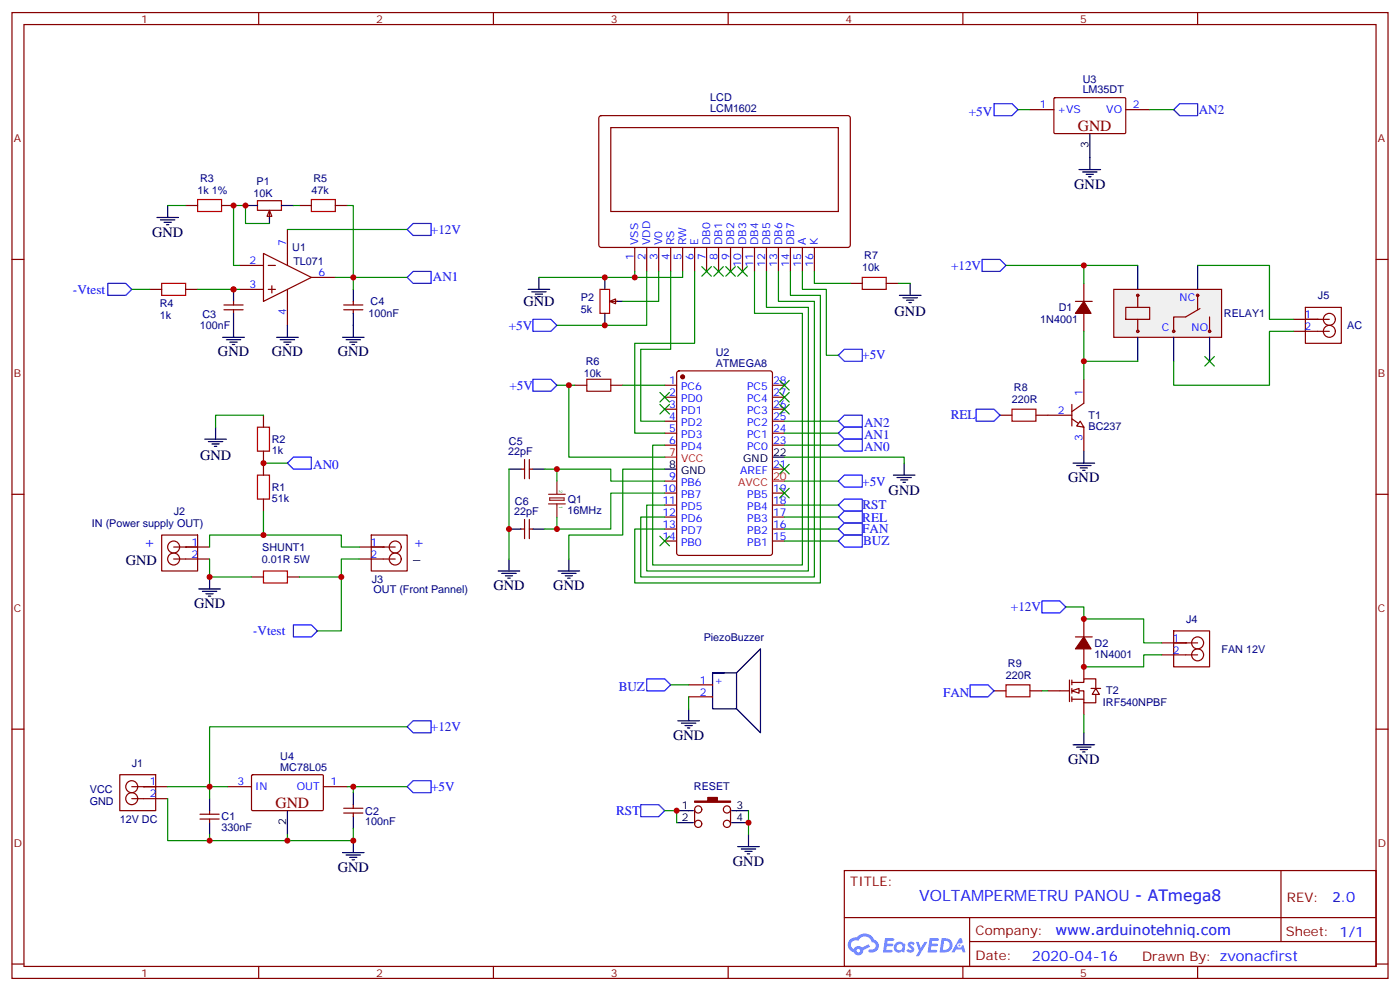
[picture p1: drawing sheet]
<svg xmlns="http://www.w3.org/2000/svg" width="412mm" height="292mm" viewBox="0 0 412 292" stroke-linecap="round" stroke-linejoin="round" font-family="sans-serif">
<g fill="none" stroke="#870000" stroke-width=".35">
<path d="M3.5 3.7h405.4v284.3h-405.4zM7.1 7.2h398.2v277.3h-398.2zM76.2 3.7v3.5M145.3 3.7v3.5M214.5 3.7v3.5M283.6 3.7v3.5M352.8 3.7v3.5M3.5 76.4h3.6M405.3 76.4h3.6M3.5 145.5h3.6M405.3 145.5h3.6M3.5 214.7h3.6"/>
<path d="M405.3 214.7h3.6M248.7 256.3h156.6v28.2h-156.6zM377.3 256.3v20.9M248.7 270.1h156.5M285.6 277.2h119.6M285.6 270.1v14.2M3.5 283.8h3.6M76.2 284.5v3.5M145.3 284.5v3.5M214.5 284.5v3.5M283.6 284.5v3.5M352.8 284.5v3.5"/>
<path d="M405.3 283.8h3.6"/>
</g>
<g fill="#5487ff">
<path d="M267.7 277.5a1.22 1.22 0 0 1 1.7 .2l-.4 .6a.47 .47 0 0 0-.3-.4 .47 .47 0 0 0-.5 .2l.1 .2a1.14 1.14 0 0 1 .8 1.8 1.14 1.14 0 0 1-1.9 0l-.2-.2 .5-.6 .7 .5a.29 .29 0 0 0 .3-.3 .29 .29 0 0 0-.2-.3 1.04 1.04 0 0 1-.6-1.7z"/>
<path d="M260.7 276.2h2.4l.3 .2-.2 .5-1.8 .1-.1 .8h1.5l.3 .4-.3 .4h-1.6l-.2 1.1h1.7l.2 .3-.2 .3-2.6 .1z"/>
<path d="M273.8 276.2h2.4l.3 .2-.1 .5-1.8 .1-.2 .8h1.6l.3 .4-.4 .4-1.6-.1-.1 1.1 1.7 .1 .2 .3-.2 .3-2.6 .1z"/>
<path d="M282.6 276.2h.7l.3 1.3-.6 .3a.69 .69 0 0 0-1 .3 .69 .69 0 0 0 .4 .9 .69 .69 0 0 0 .9-.6l.5-.2 .6 2.2h-.8l-.2-.9h-1.8l-.5 .9h-.8z"/>
<path d="M269.8 277.3h.8l.6 1.8 1.1-1.8h.9l-2.6 4.2h-.8l.9-1.5z"/>
<path d="M277.4 276.2l-.6 4.2h1.3a2.11 2.11 0 0 0 2.5-2.1 2.11 2.11 0 0 0-2.5-2.1zM278.1 277a1.39 1.39 0 0 1 1.7 1.4 1.39 1.39 0 0 1-1.8 1.2h-.3z"/>
<path d="M263.7 277.8a1.54 1.54 0 0 0-.1 2.2 1.54 1.54 0 0 0 2.2 .1l.6 .3 .3-2.3-.2-.3h-.4a1.49 1.49 0 0 0-2.4 0zM264 278.8a.94 .94 0 0 1 1.8 0 .94 .94 0 0 1-1.8 0z"/>
<path d="M250.4 276.6a2.18 2.18 0 0 0 1.1 3.7 1.44 1.44 0 0 0 1.6 .9 1.44 1.44 0 0 0 1.2-1.4l2-1.1-.5-.7-1.9 1a1.47 1.47 0 0 0-2.4 .4 1.39 1.39 0 0 1-.7-1.9 1.39 1.39 0 0 1 2-.5 2.12 2.12 0 0 1 2.2-1.3 2.12 2.12 0 0 1 1.9 1.7 1.14 1.14 0 0 1 1.1 1.4 1.14 1.14 0 0 1-1.7 .7 .43 .43 0 0 0-.5 .4 .43 .43 0 0 0 .4 .5 1.98 1.98 0 0 0 2.5-1.2 1.98 1.98 0 0 0-1.2-2.6 3.1 3.1 0 0 0-5.3-.6l-.9 .1zM252.3 279.9a.55 .55 0 0 1 1.1 0 .55 .55 0 0 1-1.1 0z"/>
<circle cx="282.6" cy="278.3" r=".26"/>
</g>
<g fill="none" stroke="#870000" stroke-width=".35">
<path d="M176.6 34.2l.5-.2 72.9 .1 .5 .6-.1 37.7-.6 .4h-73l-.4-.7v-37.4zM179.9 37.6h67v24.7h-67zM303.4 32.3h7M310.5 28.9l.3-.1h20.6l.2 .3v10.1l-.3 .1h-20.7l-.2-.3zM331.6 32.3h7.1M54.7 60.5h3.5M65.3 60.5h3.5M70.6 78.1h7M77.6 74.6l14.1 7.1-14.1 7zM79 78.1h2.1M79.4 61.9l.7 1.8h-1.4zM79.4 62.3v2.1"/>
<path d="M84.7 67.6v10.5M88.2 60.5h3.5M98.8 60.5h3.5M187 72.8v7.1M190.5 72.8v7.1M194 72.8v7.1M197.6 72.8v7.1M201.1 72.8v7.1M204.6 72.8v7.1M208.1 72.8v7.1M211.7 72.8v7.1M215.2 72.8v7.1"/>
<path d="M218.7 72.8v7.1M222.2 72.8v7.1M225.8 72.8v7.1M229.3 72.8v7.1M232.8 72.8v7.1M236.4 72.8v7.1M239.9 72.8v7.1M44.1 85.2h3.5M54.7 85.2h3.5M66 89.8h5.6M66 91.2h5.6M68.8 88.7v1.1"/>
<path d="M68.8 91.2v1.1M70.6 85.2h7M79 85.2h2.1M80.1 84.1v2.2M84.7 85.2v10.6M91.7 81.7h7.1M101.2 89.8h5.7M101.2 91.2h5.7M104.1 88.7v1.1M104.1 91.2v1.1M179.6 88.7l1.7-.7v1.4zM179.9 88.7h2.1"/>
<path d="M250.5 83.4h3.5M261.1 83.4h3.5M169.3 113.4h3.6M179.9 113.4h3.5M195.8 113.4h3.5M195.8 116.9h3.5M199.6 109.4l.4-.2h26.8l.7 .4v53.2l-.4 .7h-27.1l-.6-.4-.1-53.2zM227.5 113.4h3.6M227.5 116.9h3.6M315.7 119.1v6.3M319.3 118.7l-3.6 2.5M77.6 122.2v3.6"/>
<path d="M77.6 132.8v7.1M195.8 120.5h3.5M195.8 124h3.5M195.8 127.5h3.5M195.8 131.1h3.5M227.5 120.5h3.6M227.5 124h3.6M227.5 127.5h3.6M227.5 131.1h3.6M227.5 138.1h3.6M315.7 123.3l3.6 2.5M47.6 157.5h10.6v10.6h-10.6z"/>
<path d="M77.6 146.9v3.6M109.4 157.5h10.5v10.6h-10.5zM153.5 155.8h1M154.5 152.9v5.7M155.9 155.8h1.1M155.9 152.9v5.7M195.8 141.6h3.5M195.8 145.2h3.5M195.8 148.7h3.5M195.8 152.2h3.5M195.8 155.8h3.5M195.8 159.3h3.5"/>
<path d="M227.5 145.2h3.6M227.5 148.7h3.6M227.5 152.2h3.6M227.5 155.8h3.6M227.5 159.3h3.6M51.2 161h10.5M51.2 164.6h10.5M74.1 169.9h3.5M84.7 169.9h3.5M105.8 161h10.6M105.8 164.6h10.6M202.8 201.6h7.1"/>
<path d="M202.8 205.1h7.1M35.3 228.1h10.6v10.6h-10.6zM38.8 231.6h10.6M38.8 235.1h10.6M58.9 239.7h5.7M61.7 238.7v1M67 231.6h7.1M74.1 228.2l.3-.1h20.7l.1 .3v10.1l-.3 .2-20.6-.1-.2-.3zM95.2 231.6h7.1M101.2 239.4h5.7M101.2 237.9h5.7M104.1 236.9v1"/>
<path d="M104.1 239.4v1M58.9 241.1h5.7M61.7 241.1v1.1"/>
<circle cx="51.2" cy="164.6" r="1.76"/>
<circle cx="51.2" cy="161" r="1.76"/>
<circle cx="116.4" cy="164.6" r="1.76"/>
<circle cx="116.4" cy="161" r="1.76"/>
<circle cx="38.8" cy="231.6" r="1.76"/>
<circle cx="38.8" cy="235.1" r="1.76"/>
</g>
<g fill="none" stroke="#000" stroke-width=".35">
<path d="M321 39.3v7.1M72.3 60.5h3.5M79.4 64v1.8M82.9 60.5h3.5M68.8 85.2v3.5M68.8 92.3v3.5M104.1 85.2v3.5M104.1 92.3v3.5M178.2 81.7v3.5M178.2 92.3v3.5M181.7 88.7h1.7M195.8 138.1h3.5"/>
<path d="M227.5 134.6h3.6M149.9 155.8h3.6M157 155.8h3.5M209.9 198.1h7.1v10.6h-7.1v-10.6h3.5M217 198.1l7-7.1v24.7l-7-7M61.7 235.1v3.6M84.7 238.7v7M104.1 233.4v3.5M61.7 242.2v3.5M104.1 240.4v3.5"/>
</g>
<g fill="#000">
<circle cx="54.7" cy="161" r=".18"/>
<circle cx="112.9" cy="161" r=".18"/>
<circle cx="42.3" cy="231.6" r=".18"/>
</g>
<path d="M58.2 58.7h7.1v3.6h-7.1zM75.8 59.1h7.1v2.8h-7.1zM91.7 58.7h7.1v3.6h-7.1zM47.6 83.4h7.1v3.6h-7.1zM176.7 85.2h2.9v7.1h-2.9zM254 81.7h7.1v3.5h-7.1zM172.9 111.7h7v3.5h-7zM75.8 139.9h3.6v7h-3.6zM75.8 125.8h3.6v7h-3.6zM77.6 168.1h7.1v3.5h-7.1z" fill="none" stroke="#a10000" stroke-width=".35"/>
<path d="M161.6 145.5h4.9M161.6 148.3h4.9M161.9 146.6h4.3v.7h-4.3zM164 141.6v3.9M164 148.3v3.9" fill="none" stroke="#8c2424" stroke-width=".35"/>
<circle cx="201.1" cy="110.9" r=".53" fill="#870000" stroke="#870000" stroke-width=".35"/>
<path d="M195.8 134.6h3.5M227.5 141.6h3.6" fill="none" stroke="#f00" stroke-width=".35"/>
<path d="M318.2 124l1.1 1.8-2.2-.4z" fill="#fff" stroke="#870000" stroke-width=".35"/>
<path d="M319.3 111.7v7M294.6 122.2h3.5M305.2 122.2h10.5M319.3 125.8v7" fill="none" stroke="#870000" stroke-width=".35"/>
<path d="M298.1 120.5h7.1v3.5h-7.1z" fill="none" stroke="#a10000" stroke-width=".35"/>
<path d="M328.1 85.2h31.7v14.1h-31.7z" fill="#f0f0f0" stroke="#870000" stroke-width=".35"/>
<g fill="none" stroke="#870000" stroke-width=".35">
<path d="M331.6 90.5h7.1v3.5h-7.1zM335.1 87v3.5M335.1 94v3.5M352.8 87v4.2M353.5 90.8l-4.3 2.5h-3.5v4.2M356.3 93.3v4.2M312.2 203.4h2.8M315 200.2v6.4M315.7 200.9h3.6v-1.1h3.5v2.9M315.7 203.4h3.6v3.5h3.5v-2.5M315.7 205.8h3.6M315.7 200.2v1.4"/>
<path d="M315.7 202.7v1.4M315.7 205.1v1.5M321.4 202.7h2.8"/>
<circle cx="335.1" cy="97.5" r=".35"/>
<circle cx="335.1" cy="87" r=".35"/>
<circle cx="345.7" cy="97.5" r=".35"/>
<circle cx="352.8" cy="87" r=".35"/>
<circle cx="356.3" cy="97.5" r=".35"/>
</g>
<path d="M335.1 78.1v7.1M352.8 78.1v7.1M335.1 99.3v7.1M345.7 99.3v7.1M356.3 99.3v7.1" fill="none" stroke="#000" stroke-width=".35"/>
<g fill="#fff" stroke="#870000" stroke-width=".35">
<path d="M315.7 203.4l2.2-.7v1.4z"/>
<path d="M322.8 202.7l1 1.7h-2.1z"/>
</g>
<g fill="none" stroke="#870000" stroke-width=".35">
<path d="M316.8 88.7h4.9M319.3 83.4v5.3M319.3 92.3v5.2M381 94h10.6M381 97.5h10.6M384.5 90.5h10.6v10.6h-10.6zM153.5 138.1h1M154.5 135.3v5.6M155.9 135.3v5.6M155.9 138.1h1.1M316.8 187.5h4.9M319.3 182.2v5.3"/>
<path d="M319.3 191v8.8M342.2 189.3h10.6M342.2 192.8h10.6M345.7 185.7h10.6v10.6h-10.6zM292.8 203.4h3.5M303.4 203.4h3.5M308.7 203.4h3.5M319.3 206.9v3.5M204.6 238.3v4.2M215.2 238.3v4.2"/>
<circle cx="391.6" cy="97.5" r="1.76"/>
<circle cx="391.6" cy="94" r="1.76"/>
<circle cx="352.8" cy="189.3" r="1.76"/>
<circle cx="352.8" cy="192.8" r="1.76"/>
<circle cx="205.7" cy="238.3" r="1.06"/>
<circle cx="214.1" cy="238.3" r="1.06"/>
<circle cx="205.7" cy="242.5" r="1.06"/>
<circle cx="214.1" cy="242.5" r="1.06"/>
</g>
<path d="M296.3 201.6h7.1v3.5h-7.1z" fill="none" stroke="#a10000" stroke-width=".35"/>
<g fill="#870000" stroke="#870000" stroke-width=".35">
<path d="M319.3 88.7l2.1 3.6h-4.6z"/>
<path d="M319.3 187.5l2.1 3.5h-4.6z"/>
<path d="M204.6 235.8h3.9v-1h2.8v1h3.9v.4h-10.6z"/>
</g>
<g fill="#000">
<circle cx="388.1" cy="94" r=".18"/>
<circle cx="349.2" cy="189.3" r=".18"/>
</g>
<g fill="none" stroke="#000" stroke-width=".35">
<path d="M317.9 49.9h6.3M318.9 50.6h4.2M320 51.3h2.1M320.7 52h.7M321 46.4v3.5M46.2 64h6.4M47.3 64.7h4.2M48.3 65.4h2.1M49 66.1h.7M49.4 60.5v3.5M65.6 99.3h6.4M68.8 95.8v3.5"/>
<path d="M81.5 99.3h6.3M84.7 95.8v3.5M100.9 99.3h6.3M104.1 95.8v3.5M155.6 85.2h6.3M156.6 85.9h4.3M157.7 86.6h2.1M158.4 87.3h.7M158.7 81.7v3.5M264.9 87h6.4M266 87.7h4.2M267.1 88.4h2.1"/>
<path d="M267.8 89.1h.7M268.1 83.4v3.6M66.7 100h4.2M67.7 100.7h2.1M68.4 101.4h.7M82.5 100h4.3M83.6 100.7h2.1M84.3 101.4h.7M102 100h4.2M103 100.7h2.1M103.7 101.4h.7M60.3 129.3h6.4"/>
<path d="M61.4 130h4.2M62.4 130.7h2.2M63.1 131.4h.8M63.5 125.8v3.5M149.9 138.1h3.6M157 138.1h3.5M263.2 139.9h6.3M266.3 136.3v3.6M316.1 136.3h6.3M317.1 137.1h4.3M318.2 137.8h2.1M318.9 138.5h.7"/>
<path d="M319.3 132.8v3.5M264.2 140.6h4.3M265.3 141.3h2.1M266 142h.7M58.6 173.4h6.3M59.6 174.1h4.3M60.7 174.8h2.1M61.4 175.5h.7M61.7 169.9v3.5M146.8 168.1h6.3M147.8 168.8h4.2M148.9 169.5h2.1"/>
<path d="M149.6 170.2h.7M149.9 164.6v3.5M164.4 168.1h6.3M165.5 168.8h4.2M166.5 169.5h2.1M167.2 170.2h.7M167.6 164.6v3.5M199.7 212.2h6.3M200.7 212.9h4.3M201.8 213.6h2.1M202.5 214.3h.7M202.8 208.7v3.5"/>
<path d="M316.1 219.3h6.3M317.1 220h4.3M319.3 215.7v3.6M199.3 238.7h5M215.5 238.7h5M318.2 220.7h2.1M318.9 221.4h.7M100.9 251h6.3M102 251.7h4.2M103 252.4h2.1M103.7 253.1h.7M104.1 247.5v3.5"/>
<path d="M199.3 242.2h5M215.5 242.2h5M217.3 249.2h6.4M218.4 249.9h4.2M219.4 250.6h2.1M220.1 251.4h.7M220.5 245.7v3.5"/>
</g>
<g fill="none" stroke="#00f" stroke-width=".35">
<path d="M292.8 30.5h5.3l1.8 1.8-1.8 1.7h-5.3zM345.7 32.3l1.8-1.8h5.3v3.5h-5.3zM119.9 67.6l1.8-1.8h5.3v3.5h-5.3zM289.3 76.4h5.3l1.7 1.7-1.7 1.8h-5.3zM31.7 83.4h5.3l1.8 1.8-1.8 1.8h-5.3zM119.9 81.7l1.8-1.8h5.3v3.5h-5.3zM157 94h5.3l1.7 1.8-1.7 1.7h-5.3zM157 111.7h5.3l1.7 1.7-1.7 1.8h-5.3zM248.7 102.8h5.3v3.6h-5.3l-1.8-1.8zM86.4 134.6h5.3v3.5h-5.3l-1.7-1.8zM248.7 129.3h5.3v3.5h-5.3l-1.8-1.7zM248.7 125.8h5.3v3.5h-5.3l-1.8-1.8z"/>
<path d="M248.7 122.2h5.3v3.6h-5.3l-1.8-1.8zM287.5 120.5h5.3l1.8 1.7-1.8 1.8h-5.3zM246.9 141.6l1.8-1.7h5.3v3.5h-5.3zM246.9 152.2l1.8-1.7h5.3v3.5h-5.3zM246.9 155.8l1.8-1.8h5.3v3.5h-5.3zM246.9 148.7l1.8-1.8h5.3v3.6h-5.3zM246.9 159.3l1.8-1.8h5.3v3.5h-5.3zM306.9 176.9h5.3l1.8 1.8-1.8 1.7h-5.3zM86.4 184h5.3l1.8 1.7-1.8 1.8h-5.3zM190.5 199.8h5.3l1.8 1.8-1.8 1.8h-5.3zM119.9 214l1.8-1.8h5.3v3.5h-5.3zM285.8 201.6h5.2l1.8 1.8-1.8 1.7h-5.2z"/>
<path d="M119.9 231.6l1.8-1.8h5.3v3.6h-5.3zM188.7 236.9h5.3l1.8 1.8-1.8 1.7h-5.3z"/>
</g>
<g fill="none" stroke="#008700" stroke-width=".35">
<path d="M299.9 32.3h3.5M338.7 32.3h7M49.4 60.5h5.3M79.4 65.8h-7.1v-5.3h-3.5v17.6h1.8M84.7 67.6h35.2M86.4 60.5h1.8M102.3 60.5h1.8v21.2h-5.3M187 79.9v1.8h-28.3M190.5 79.9v15.9h-26.5M194 79.9v8.8h-10.6M197.6 79.9v22.9h-8.9v21.2h7.1M201.1 79.9v1.8h-14.1"/>
<path d="M204.6 79.9v21.2h-17.6v26.4h8.8M222.2 79.9v12.4h14.2v74h-44.1v-35.2h3.5M225.8 79.9v10.6h12.3v77.6h-47.6v-19.4h5.3M229.3 79.9v8.8h10.6v81.2h-51.2v-17.7h7.1M232.8 79.9v7.1h8.9v84.6h-54.7v-15.8h8.8M236.4 79.9v5.3h7v19.4h3.5M239.9 79.9v3.5h10.6M296.3 78.1h38.8M319.3 78.1v5.3M352.8 78.1h21.1v15.9h7.1M38.8 85.2h5.3M58.2 85.2h12.4"/>
<path d="M119.9 81.7h-15.8v3.5M264.6 83.4h3.5M319.3 97.5v14.2M381 97.5h-7.1v15.9h-28.2v-7M164 113.4h5.3M167.6 113.4v21.2h28.2M183.4 113.4h12.4M319.3 106.4h15.8M77.6 122.2h-14.1v3.6M77.6 136.3h7.1M149.9 138.1v26.5M160.5 138.1h19.4v3.5h15.9"/>
<path d="M164 138.1v3.5M195.8 138.1h-12.4v19.4h-15.8v7.1M231.1 134.6h35.2v1.7M231.1 131.1h15.8M231.1 127.5h15.8M231.1 124h15.8M77.6 150.5v7M164 152.2v3.6M195.8 145.2h-15.9v10.6h-19.4M231.1 141.6h15.8M231.1 152.2h15.8M231.1 155.8h15.8"/>
<path d="M231.1 148.7h15.8M231.1 159.3h15.8M61.7 164.6v5.3h12.4M61.7 161v-3.5h38.8v3.5h5.3M100.5 169.9v15.8h-7M105.8 164.6h-5.3v5.3h-12.3M314 178.7h5.3v3.5h17.6v7.1h5.3M342.2 192.8h-5.3v3.5h-17.6M119.9 214h-58.2v21.1M197.6 201.6h5.2M202.8 205.1v3.6M306.9 203.4h1.8"/>
<path d="M319.3 210.4v5.3M49.4 235.1v12.4h54.7v-3.6M49.4 231.6h17.6M102.3 231.6h17.6M104.1 231.6v1.8M195.8 238.7h3.5v3.5M220.5 238.7v7M61.7 245.7v1.8M84.7 245.7v1.8"/>
</g>
<g fill="#c00">
<circle cx="199.3" cy="238.7" r=".88"/>
<circle cx="164" cy="138.1" r=".88"/>
<circle cx="319.3" cy="196.3" r=".88"/>
<circle cx="319.3" cy="78.1" r=".88"/>
<circle cx="77.6" cy="157.5" r=".88"/>
<circle cx="77.6" cy="136.3" r=".88"/>
<circle cx="178.2" cy="81.7" r=".88"/>
<circle cx="68.8" cy="85.2" r=".88"/>
<circle cx="72.3" cy="60.5" r=".88"/>
<circle cx="68.8" cy="60.5" r=".88"/>
<circle cx="61.7" cy="169.9" r=".88"/>
<circle cx="100.5" cy="169.9" r=".88"/>
<circle cx="104.1" cy="247.5" r=".88"/>
<circle cx="84.7" cy="247.5" r=".88"/>
<circle cx="61.7" cy="231.6" r=".88"/>
<circle cx="61.7" cy="247.5" r=".88"/>
<circle cx="104.1" cy="231.6" r=".88"/>
<circle cx="104.1" cy="81.7" r=".88"/>
<circle cx="187" cy="81.7" r=".88"/>
<circle cx="178.2" cy="95.8" r=".88"/>
<circle cx="319.3" cy="182.2" r=".88"/>
<circle cx="220.5" cy="242.2" r=".88"/>
<circle cx="149.9" cy="155.8" r=".88"/>
<circle cx="167.6" cy="113.4" r=".88"/>
<circle cx="164" cy="155.8" r=".88"/>
<circle cx="319.3" cy="106.4" r=".88"/>
</g>
<g fill="#c00" stroke="#008700" stroke-width=".35">
<path d="M206.7 78.5l2.8 2.8zM209.5 78.5l-2.8 2.8z"/>
<path d="M210.3 78.5l2.8 2.8zM213.1 78.5l-2.8 2.8z"/>
<path d="M213.8 78.5l2.8 2.8zM216.6 78.5l-2.8 2.8z"/>
<path d="M217.3 78.5l2.8 2.8zM220.1 78.5l-2.8 2.8z"/>
<path d="M194.4 115.5l2.8 2.9zM197.2 115.5l-2.8 2.9z"/>
<path d="M194.4 119.1l2.8 2.8zM197.2 119.1l-2.8 2.8z"/>
<path d="M194.4 157.9l2.8 2.8zM197.2 157.9l-2.8 2.8z"/>
<path d="M229.7 112l2.8 2.8zM232.5 112l-2.8 2.8z"/>
<path d="M229.7 115.5l2.8 2.9zM232.5 115.5l-2.8 2.9z"/>
<path d="M229.7 119.1l2.8 2.8zM232.5 119.1l-2.8 2.8z"/>
<path d="M229.7 136.7l2.8 2.8zM232.5 136.7l-2.8 2.8z"/>
<path d="M229.7 143.8l2.8 2.8zM232.5 143.8l-2.8 2.8z"/>
<path d="M354.9 105l2.8 2.8zM357.7 105l-2.8 2.8z"/>
</g>
<g font-size="4.6" fill="#800">
<text x="317.5" y="38.6">GND</text>
<text x="81.1" y="237.9">GND</text>
</g>
<text font-size="4.6" fill="#00f" x="270.8" y="265.3">VOLTAMPERMETRU PANOU - ATmega8</text>
<g font-size="4.2">
<text x="316.4" y="55.6">GND</text>
<text x="44.8" y="69.7">GND</text>
<text x="154.2" y="90.2">GND</text>
<text x="263.5" y="93">GND</text>
<text x="64.2" y="105">GND</text>
<text x="80.1" y="105">GND</text>
<text x="99.5" y="105">GND</text>
<text x="58.9" y="135.4">GND</text>
<text x="314.7" y="142">GND</text>
<text x="261.8" y="145.9">GND</text>
<text x="37" y="166.3">GND</text>
<text x="121.7" y="164.6">_</text>
<text x="145.3" y="173.7">GND</text>
<text x="163" y="173.7">GND</text>
<text x="57.1" y="179">GND</text>
<text x="198.3" y="217.8">GND</text>
<text x="314.7" y="224.9">GND</text>
<text x="99.5" y="256.6">GND</text>
<text x="215.9" y="254.9">GND</text>
</g>
<g font-size="4.2" fill="#00f">
<text x="42.3" y="161">+</text>
<text x="121.7" y="161">+</text>
<text x="310.9" y="275.2">www.arduinotehniq.com</text>
<text x="304" y="282.9">2020-04-16</text>
</g>
<g font-size="3.9" fill="#00f">
<text x="285.4" y="34">+5V</text>
<text x="353.1" y="33.5">AN2</text>
<text x="126.9" y="68.8">+12V</text>
<text x="127.5" y="82.7">AN1</text>
<text x="280.2" y="79.4">+12V</text>
<text x="21.5" y="86.4">-Vtest</text>
<text x="149.8" y="97">+5V</text>
<text x="254" y="105.8">+5V</text>
<text x="150.1" y="114.7">+5V</text>
<text x="254.5" y="125.8">AN2</text>
<text x="280" y="123.5">REL</text>
<text x="254.5" y="129.3">AN1</text>
<text x="254.5" y="132.8">AN0</text>
<text x="92.3" y="138.1">AN0</text>
<text x="254" y="142.9">+5V</text>
<text x="254" y="149.9">RST</text>
<text x="254" y="153.5">REL</text>
<text x="254" y="157">FAN</text>
<text x="254.2" y="160.5">BUZ</text>
<text x="297.8" y="179.9">+12V</text>
<text x="74.6" y="187">-Vtest</text>
<text x="182.2" y="203.4">BUZ</text>
<text x="277.8" y="205.1">FAN</text>
<text x="126.9" y="215.2">+12V</text>
<text x="127" y="232.9">+5V</text>
<text x="181.5" y="239.9">RST</text>
<text x="392.5" y="265.6">2.0</text>
</g>
<g font-size="3.9" fill="#800">
<text x="250.5" y="260.9">TITLE:</text>
<text x="379.1" y="265.6">REV:</text>
<text x="287.4" y="275.2">Company:</text>
<text x="378.7" y="275.7">Sheet: 1/1</text>
<text x="287.4" y="282.8">Date:</text>
<text x="336.4" y="283">Drawn By: zvonacfirst</text>
</g>
<g font-size="3.2" fill="#800">
<text x="41.6" y="6.7">1</text>
<text x="110.8" y="6.7">2</text>
<text x="179.9" y="6.7">3</text>
<text x="249.1" y="6.7">4</text>
<text x="318.2" y="6.7">5</text>
<text x="4.1" y="41.8">A</text>
<text x="405.9" y="41.8">A</text>
<text x="4.1" y="110.9">B</text>
<text x="405.9" y="110.9">B</text>
<text x="4.1" y="180.1">C</text>
<text x="405.9" y="180.1">C</text>
<text x="4.1" y="249.2">D</text>
<text x="405.9" y="249.2">D</text>
<text x="41.6" y="287.5">1</text>
<text x="110.8" y="287.5">2</text>
<text x="179.9" y="287.5">3</text>
<text x="249.1" y="287.5">4</text>
<text x="318.2" y="287.5">5</text>
</g>
<g font-size="3.2" fill="#000080">
<text x="209.2" y="29.8">LCD</text>
<text x="318.9" y="27.5">LM35DT</text>
<text x="318.9" y="24.3">U3</text>
<text x="209.2" y="33">LCM1602</text>
<text x="58.9" y="53.4">R3</text>
<text x="92.3" y="53.4">R5</text>
<text x="58.2" y="57">1k 1%</text>
<text x="74.7" y="58.1">10K</text>
<text x="75.6" y="54.6">P1</text>
<text x="91.7" y="57">47k</text>
<text x="86.1" y="74">U1</text>
<text x="254.6" y="76.4">R7</text>
<text x="86.4" y="78.1">TL071</text>
<text x="254" y="79.9">10k</text>
<text x="109.2" y="89.9">C4</text>
<text x="171.1" y="88.7">P2</text>
<text x="388.2" y="88.2">J5</text>
<text x="47" y="90.5">R4</text>
<text x="47" y="93.9">1k</text>
<text x="59.6" y="93.5">C3</text>
<text x="108.5" y="93.4">100nF</text>
<text x="171.1" y="92.3">5k</text>
<text x="306.4" y="95.1">1N4001</text>
<text x="311.9" y="91.6">D1</text>
<text x="360.5" y="93.2">RELAY1</text>
<text x="58.8" y="97">100nF</text>
<text x="396.8" y="97">AC</text>
<text x="172.5" y="107.5">R6</text>
<text x="210.9" y="104.7">U2</text>
<text x="172" y="111">10k</text>
<text x="210.9" y="108.1">ATMEGA8</text>
<text x="298.1" y="118.7">220R</text>
<text x="298.7" y="115.2">R8</text>
<text x="320.7" y="123.4">T1</text>
<text x="80.1" y="130.5">R2</text>
<text x="149.9" y="131.1">C5</text>
<text x="320.7" y="126.6">BC237</text>
<text x="80.1" y="133.6">1k</text>
<text x="149.7" y="134">22pF</text>
<text x="80.1" y="147.7">51k</text>
<text x="80.1" y="144.6">R1</text>
<text x="151.7" y="148.7">C6</text>
<text x="167.2" y="148.1">Q1</text>
<text x="27.1" y="155.1">IN (Power supply OUT)</text>
<text x="51.2" y="151.6">J2</text>
<text x="151.5" y="151.6">22pF</text>
<text x="167.2" y="151.2">16MHz</text>
<text x="77.2" y="165.7">0.01R 5W</text>
<text x="77.3" y="162.2">SHUNT1</text>
<text x="109.5" y="171.6">J3</text>
<text x="110.1" y="174.5">OUT (Front Pannel)</text>
<text x="349.4" y="183.4">J4</text>
<text x="207.3" y="188.7">PiezoBuzzer</text>
<text x="322.4" y="190.4">D2</text>
<text x="296.9" y="196.3">R9</text>
<text x="322.4" y="193.6">1N4001</text>
<text x="359.8" y="192.2">FAN 12V</text>
<text x="296.3" y="199.8">220R</text>
<text x="324.9" y="207.7">IRF540NPBF</text>
<text x="325.8" y="204.3">T2</text>
<text x="38.8" y="225.7">J1</text>
<text x="82.6" y="226.8">MC78L05</text>
<text x="82.6" y="223.7">U4</text>
<text x="26.5" y="233.4">VCC</text>
<text x="204.4" y="232.7">RESET</text>
<text x="26.5" y="236.9">GND</text>
<text x="107.6" y="239.8">C2</text>
<text x="35.3" y="242.2">12V DC</text>
<text x="65.3" y="244.8">330nF</text>
<text x="65.3" y="241.6">C1</text>
<text x="107.6" y="243">100nF</text>
</g>
<g font-size="3.2" fill="#00f">
<text x="306.3" y="31.9">1</text>
<text x="311.5" y="33.3">+VS</text>
<text x="325.9" y="33.3">VO</text>
<text x="333.7" y="31.9">2</text>
<text x="73.5" y="77.8">2</text>
<text x="84.3" y="72.5" transform="rotate(-90 84.3 72.5)">7</text>
<text x="186.6" y="76.6" transform="rotate(-90 186.6 76.6)">1</text>
<text x="188" y="72.1" transform="rotate(-90 188 72.1)">VSS</text>
<text x="190.1" y="76.6" transform="rotate(-90 190.1 76.6)">2</text>
<text x="191.6" y="72.1" transform="rotate(-90 191.6 72.1)">VDD</text>
<text x="193.7" y="76.6" transform="rotate(-90 193.7 76.6)">3</text>
<text x="195.1" y="72.1" transform="rotate(-90 195.1 72.1)">V0</text>
<text x="197.2" y="76.6" transform="rotate(-90 197.2 76.6)">4</text>
<text x="198.6" y="72.1" transform="rotate(-90 198.6 72.1)">RS</text>
<text x="200.7" y="76.6" transform="rotate(-90 200.7 76.6)">5</text>
<text x="202.1" y="72.1" transform="rotate(-90 202.1 72.1)">RW</text>
<text x="204.3" y="76.6" transform="rotate(-90 204.3 76.6)">6</text>
<text x="205.7" y="72.1" transform="rotate(-90 205.7 72.1)">E</text>
<text x="207.8" y="76.6" transform="rotate(-90 207.8 76.6)">7</text>
<text x="209.2" y="72.1" transform="rotate(-90 209.2 72.1)">DB0</text>
<text x="211.3" y="76.6" transform="rotate(-90 211.3 76.6)">8</text>
<text x="212.7" y="72.1" transform="rotate(-90 212.7 72.1)">DB1</text>
<text x="214.8" y="76.6" transform="rotate(-90 214.8 76.6)">9</text>
<text x="216.3" y="72.1" transform="rotate(-90 216.3 72.1)">DB2</text>
<text x="219.8" y="72.1" transform="rotate(-90 219.8 72.1)">DB3</text>
<text x="223.3" y="72.1" transform="rotate(-90 223.3 72.1)">DB4</text>
<text x="226.8" y="72.1" transform="rotate(-90 226.8 72.1)">DB5</text>
<text x="230.4" y="72.1" transform="rotate(-90 230.4 72.1)">DB6</text>
<text x="233.9" y="72.1" transform="rotate(-90 233.9 72.1)">DB7</text>
<text x="237.4" y="72.1" transform="rotate(-90 237.4 72.1)">A</text>
<text x="240.9" y="72.1" transform="rotate(-90 240.9 72.1)">K</text>
<text x="93.8" y="81.3">6</text>
<text x="218.4" y="78.6" transform="rotate(-90 218.4 78.6)">10</text>
<text x="221.9" y="78.6" transform="rotate(-90 221.9 78.6)">11</text>
<text x="225.4" y="78.6" transform="rotate(-90 225.4 78.6)">12</text>
<text x="229" y="78.6" transform="rotate(-90 229 78.6)">13</text>
<text x="232.5" y="78.6" transform="rotate(-90 232.5 78.6)">14</text>
<text x="236" y="78.6" transform="rotate(-90 236 78.6)">15</text>
<text x="239.5" y="78.6" transform="rotate(-90 239.5 78.6)">16</text>
<text x="73.5" y="84.8">3</text>
<text x="347.5" y="88.7">NC</text>
<text x="84.3" y="92.9" transform="rotate(-90 84.3 92.9)">4</text>
<text x="384.3" y="93.7">1</text>
<text x="342.2" y="97.5">C</text>
<text x="351" y="97.5">NO</text>
<text x="384.3" y="97.2">2</text>
<text x="197.1" y="113.1">1</text>
<text x="227.7" y="113.1">28</text>
<text x="197.1" y="116.6">2</text>
<text x="200.6" y="114.8">PC6</text>
<text x="200.6" y="118.4">PD0</text>
<text x="220.1" y="118.4">PC4</text>
<text x="220.1" y="114.8">PC5</text>
<text x="227.7" y="116.6">27</text>
<text x="318.9" y="116.6" transform="rotate(-90 318.9 116.6)">1</text>
<text x="197.1" y="120.1">3</text>
<text x="197.1" y="123.6">4</text>
<text x="200.6" y="121.9">PD1</text>
<text x="200.6" y="125.4">PD2</text>
<text x="220.1" y="125.4">PC2</text>
<text x="220.1" y="121.9">PC3</text>
<text x="227.7" y="123.6">25</text>
<text x="227.7" y="120.1">26</text>
<text x="311.6" y="121.9">2</text>
<text x="197.1" y="127.2">5</text>
<text x="197.1" y="130.7">6</text>
<text x="200.6" y="128.9">PD3</text>
<text x="220.1" y="128.9">PC1</text>
<text x="227.7" y="130.7">23</text>
<text x="227.7" y="127.2">24</text>
<text x="318.9" y="129.9" transform="rotate(-90 318.9 129.9)">3</text>
<text x="200.6" y="132.5">PD4</text>
<text x="220.1" y="132.5">PC0</text>
<text x="227.7" y="137.8">21</text>
<text x="197.1" y="141.3">9</text>
<text x="200.6" y="143.1">PB6</text>
<text x="218" y="139.5">AREF</text>
<text x="195.1" y="144.8">10</text>
<text x="195.1" y="148.3">11</text>
<text x="200.6" y="146.6">PB7</text>
<text x="220.1" y="146.6">PB5</text>
<text x="227.7" y="148.3">18</text>
<text x="227.7" y="144.8">19</text>
<text x="195.1" y="151.9">12</text>
<text x="195.1" y="155.4">13</text>
<text x="200.6" y="150.1">PD5</text>
<text x="200.6" y="153.6">PD6</text>
<text x="220.1" y="153.6">PB3</text>
<text x="220.1" y="150.1">PB4</text>
<text x="227.7" y="155.4">16</text>
<text x="227.7" y="151.9">17</text>
<text x="56.4" y="160.7">1</text>
<text x="109.1" y="160.7">1</text>
<text x="195.1" y="158.9">14</text>
<text x="200.6" y="157.2">PD7</text>
<text x="200.6" y="160.7">PB0</text>
<text x="220.1" y="160.7">PB1</text>
<text x="220.1" y="157.2">PB2</text>
<text x="227.7" y="158.9">15</text>
<text x="56.4" y="164.2">2</text>
<text x="109.1" y="164.2">2</text>
<text x="345.5" y="188.9">1</text>
<text x="345.5" y="192.4">2</text>
<text x="206.1" y="201.3">1</text>
<text x="210.4" y="201.3">+</text>
<text x="206.1" y="204.8">2</text>
<text x="44.1" y="231.2">1</text>
<text x="69.9" y="231.2">3</text>
<text x="75.1" y="232.7">IN</text>
<text x="87.4" y="232.7">OUT</text>
<text x="97.4" y="231.2">1</text>
<text x="44.1" y="234.8">2</text>
</g>
<g font-size="3.2">
<text x="320.7" y="43.5" transform="rotate(-90 320.7 43.5)">3</text>
<text x="197.1" y="137.8">8</text>
<text x="219" y="136">GND</text>
<text x="227.7" y="134.2">22</text>
<text x="200.6" y="139.5">GND</text>
<text x="200.8" y="238.3">1</text>
<text x="217" y="238.3">3</text>
<text x="84.3" y="242.8" transform="rotate(-90 84.3 242.8)">2</text>
<text x="200.8" y="241.8">2</text>
<text x="217" y="241.8">4</text>
</g>
<g font-size="3.2" fill="#f00">
<text x="197.1" y="134.2">7</text>
<text x="200.6" y="136">VCC</text>
<text x="217.5" y="143.1">AVCC</text>
<text x="227.7" y="141.3">20</text>
</g>
<g font-size="1.4" fill="#238d23">
<text x="164.7" y="144.1" transform="rotate(90 164.7 144.1)">2</text>
<text x="164.7" y="149.1" transform="rotate(90 164.7 149.1)">1</text>
</g>
</svg>
